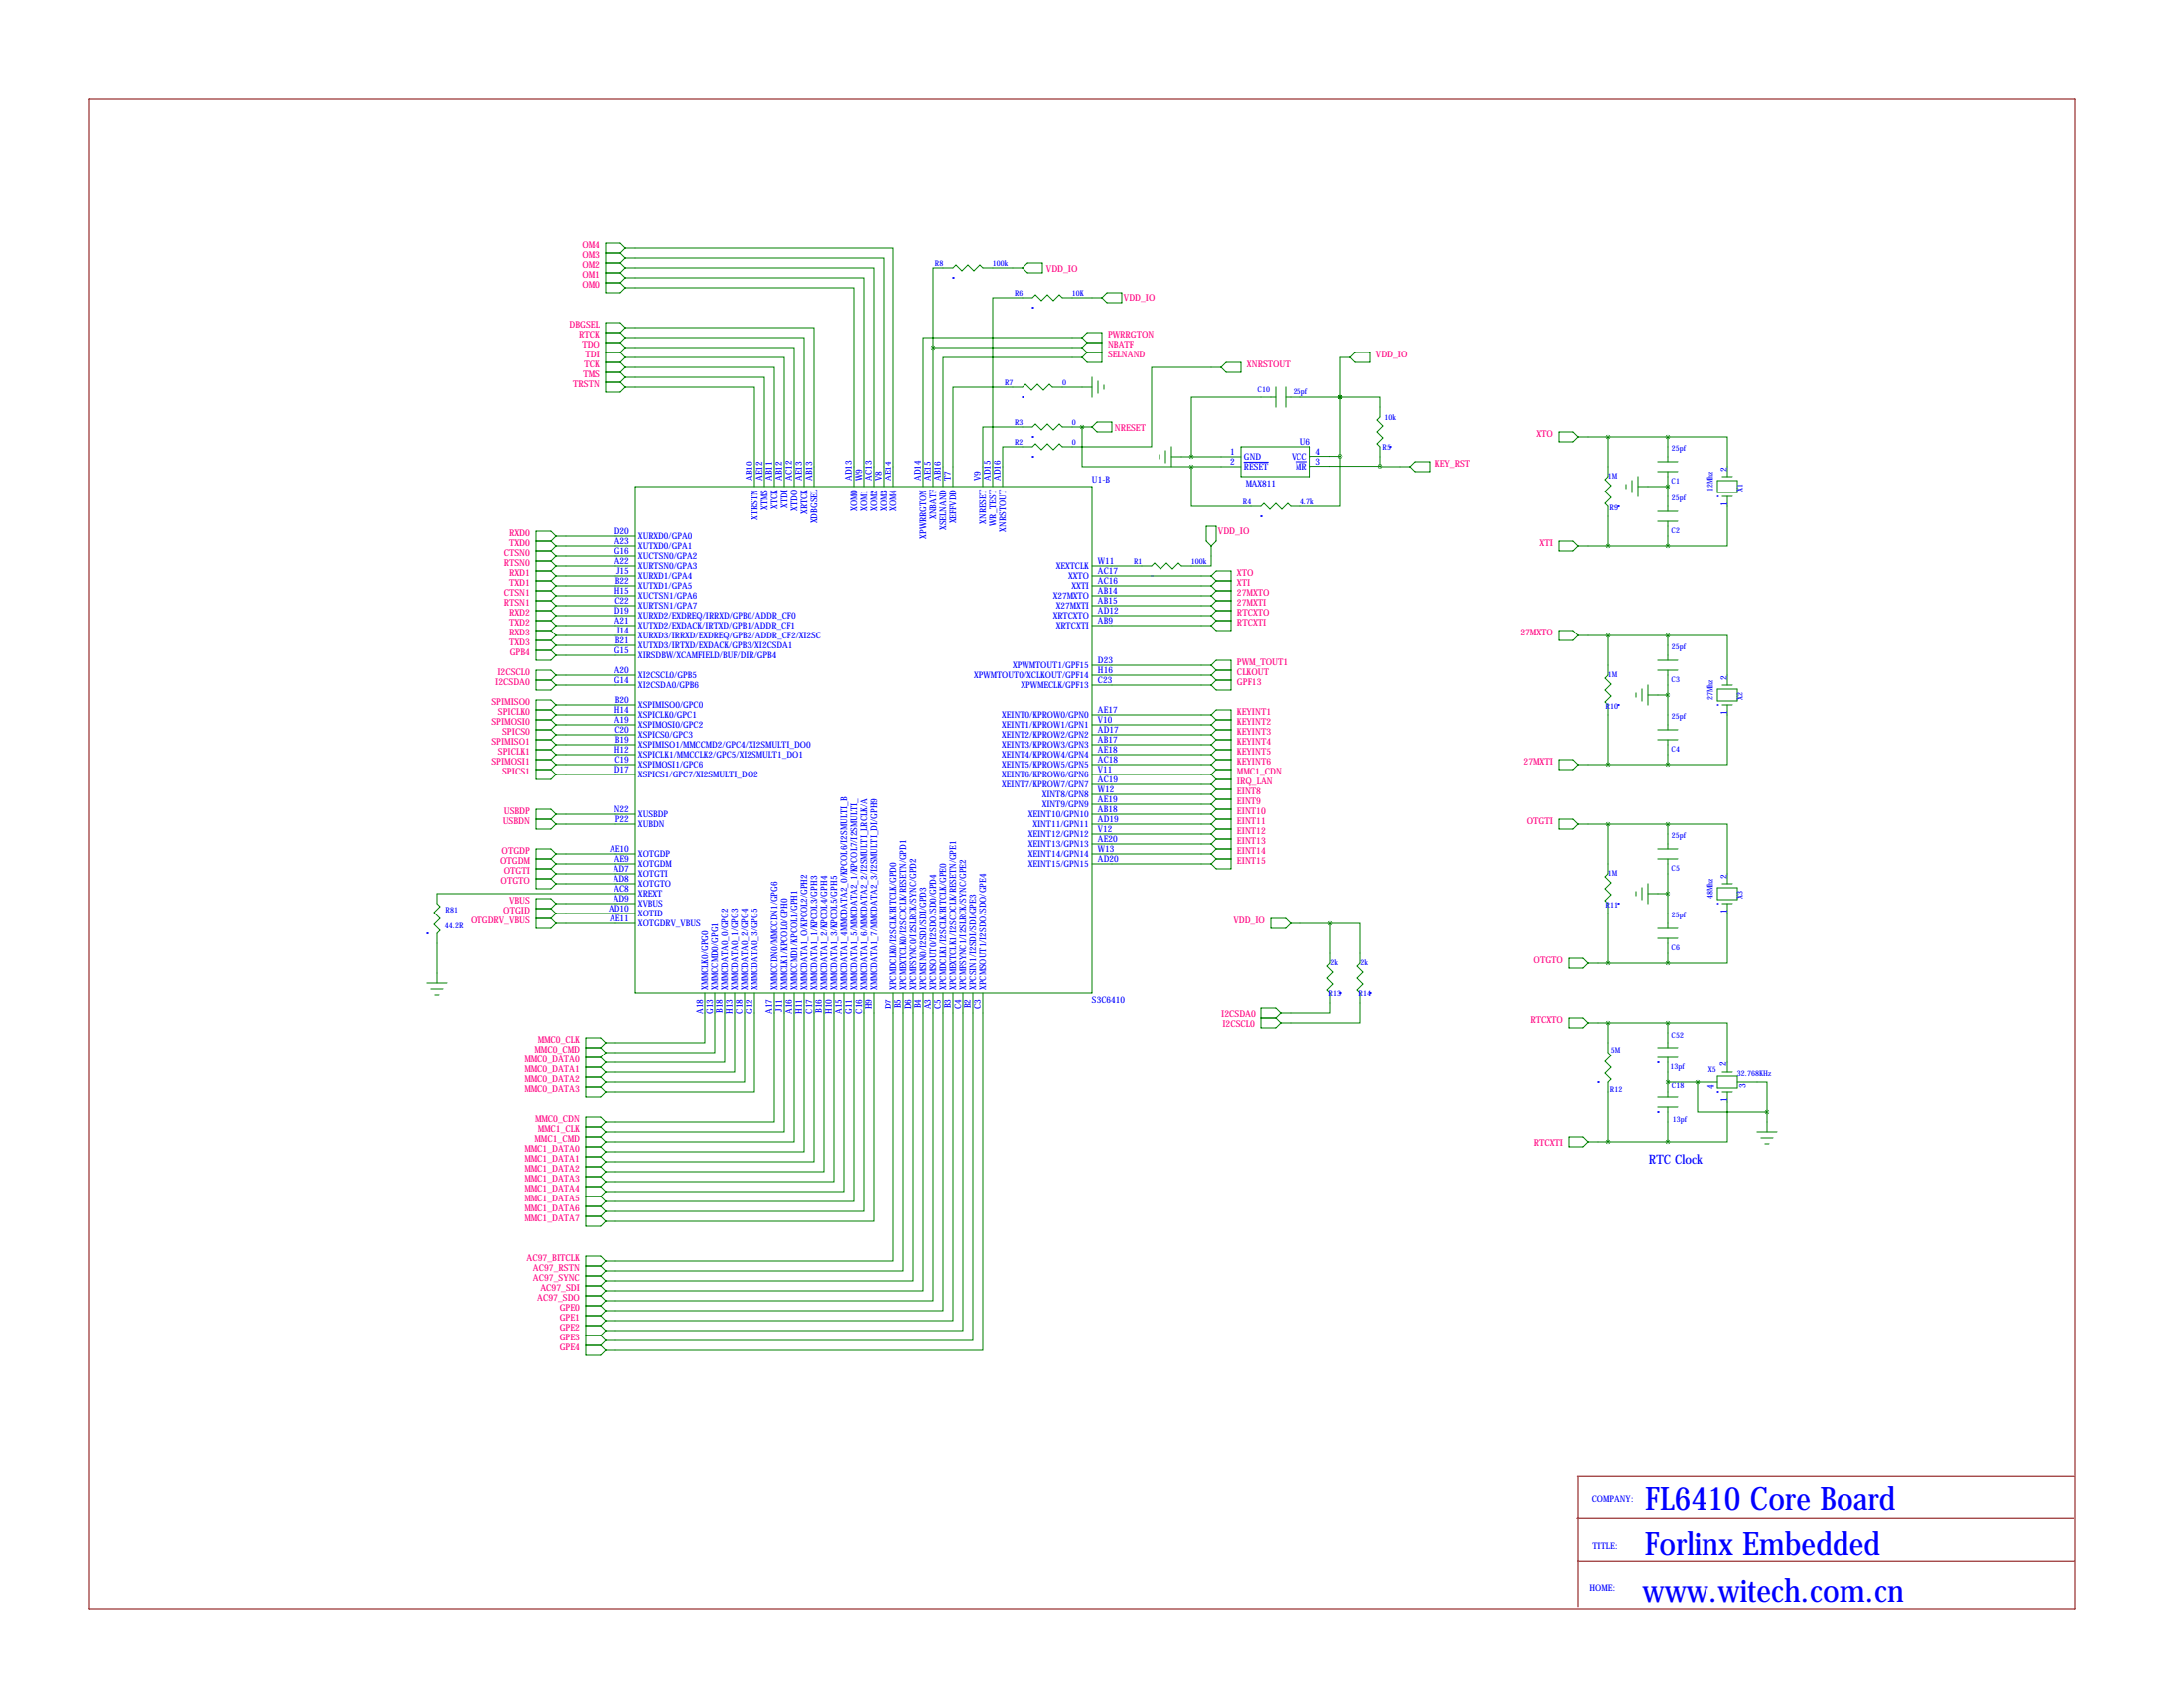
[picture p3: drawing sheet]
<svg xmlns="http://www.w3.org/2000/svg" width="559mm" height="432mm" viewBox="0 0 559 432" stroke-linecap="round" stroke-linejoin="round" font-family="sans-serif">
<path d="M22.9 25.4h508v386.1h-508zM403.7 377.5h127M403.9 377.7v33.3M403.6 388.4h127M403.7 399.3h127" fill="none" stroke="#800000" stroke-width=".25"/>
<g fill="none" stroke="#008000" stroke-width=".25">
<path d="M154.9 72.4h3.8M154.9 69.8h3.8M154.9 67.3h3.8M154.9 64.8h3.8M158.7 69.8l1.3 1.3M158.7 72.4l1.3 1.3M158.7 67.3l1.3 1.3M158.7 64.8l1.3 1.2M160 73.7h58.4v50.8M160 71.1h61v53.4M160 68.6h63.5v55.9M160 66h66.1v58.5"/>
<path d="M160 63.5h68.6v61M160 63.5l-1.3-1.3h-3.8v12.7h3.8l1.3-1.2M160 71.1l-1.3 1.3M160 68.6l-1.3 1.2M160 66l-1.3 1.3M160 63.5l-1.3 1.3M261.6 68.6h-10.1l-.8-.8-1.5 1.5-1.6-1.5-1.5 1.5-1.5-1.5-.8 .8h-5v20.3M261.6 68.6l1.3-1.3h3.8v2.5h-3.8zM281.9 76.2h-10.1l-.8-.8-1.5 1.6-1.5-1.6-1.6 1.6-1.5-1.6-.7 .8h-10.2v48.3M283.2 74.9h3.8v2.6h-3.8l-1.3-1.3zM154.9 97.8h3.8M154.9 95.2h3.8"/>
<path d="M154.9 92.7h3.8M154.9 90.2h3.8M154.9 87.6h3.8M154.9 85.1h3.8M158.7 97.8l1.3 1.3M158.7 95.2l1.3 1.3M158.7 92.7l1.3 1.3M158.7 90.2l1.3 1.2M158.7 87.6l1.3 1.3M158.7 85.1l1.3 1.3M160 99.1h33v25.4M160 96.5h35.6v28"/>
<path d="M160 94h38.1v30.5M160 91.4h40.7v33.1M160 88.9h43.2v35.6M160 86.4h45.7v38.1M160 83.8h48.3v40.7M160 83.8l-1.3-1.2h-3.8v17.7h3.8l1.3-1.2M160 96.5l-1.3 1.3M160 94l-1.3 1.2M160 91.4l-1.3 1.3M160 88.9l-1.3 1.3M160 86.4l-1.3 1.2M160 83.8l-1.3 1.3"/>
<path d="M238.8 88.9v35.6M238.8 88.9h38.1M276.9 91.4h-35.6v33.1M276.9 86.4h-40.7v38.1M276.9 86.4l1.2-1.3h3.8v7.6h-3.8l-1.2-1.3M276.9 88.9l1.2 1.3M276.9 86.4l1.2 1.2M278.1 87.6l-1.2 1.3M278.1 90.2h3.8M278.1 87.6h3.8M278.1 90.2l-1.2 1.2M279.4 99.1h-10.2l-.7-.8-1.5 1.5-1.6-1.5-1.5 1.5-1.5-1.5-.8 .8h-17.8v25.4"/>
<path d="M279.4 96.5v5.1M280.9 97.5v3.1M282.4 98.6v1M312.4 94h-17.8v20.3h-22.8l-.8-.8-1.5 1.6-1.5-1.6-1.6 1.6-1.5-1.6-.7 .8h-7.7v10.2M312.4 94l1.3-1.3h3.8v2.5h-3.8zM326.4 99.1v5M328.9 99.1v5M345.4 91.4h-2.5v25.3M346.7 90.2h3.8v2.5h-3.8l-1.3-1.3zM276.9 109.2h.1M276.9 109.2v10.2h27.9M279.4 109.2h-7.6l-.8-.7-1.5 1.5-1.5-1.5-1.6 1.5-1.5-1.5-.7 .7h-12.7v15.3"/>
<path d="M280.7 107.9h3.8v2.6h-3.8l-1.3-1.3zM296.7 116.3v1M298.2 115.3v3.1M299.7 116.8h17.8M299.7 114.3v5.1M304.8 119.4h12.7M317.5 114.3h17.7v7.6h-17.7zM326.4 101.6h-21.6v15.2M328.9 101.6h14M335.2 116.7h7.7M335.2 119.3h17.9M342.9 116.7v12.8h-12.7l-.8-.7-1.5 1.5-1.5-1.5-1.5 1.5-1.6-1.5-.7 .7h-17.8v-10.1"/>
<path d="M342.9 101.6h10.2v5.1l-.8 .7 1.5 1.6-1.5 1.5 1.5 1.5-1.5 1.5 .8 .8v5M342.9 101.6h.1M353.1 119.3l7.6 .1M361.9 118.1h3.9v2.5h-3.9l-1.2-1.2zM398.8 110.5h3.8l1.3 1.3-1.3 1.2h-3.8zM403.9 111.8h22.8M411.5 111.8v10.1l-.8 .8 1.5 1.5-1.5 1.5 1.5 1.6-1.5 1.5 .8 .7v10.2M424.2 118.1h5.1M426.7 111.8h15.3v10.1M426.7 111.8v6.3M137.2 138.4h3.8M141 138.4l1.2 1.3"/>
<path d="M142.2 137.2h20.4M142.2 139.7h20.4M142.2 137.2l-1.2-1.3h-3.8v33h3.8l1.2-1.3M142.2 137.2l-1.2 1.2M142.2 139.7l-1.2 1.3M162.6 124.5h116.8v129.5h-116.8zM308.6 134.6h2.5v3.8l-1.2 1.3-1.3-1.3zM309.9 139.7v5.1h-7.6l-.8-.8-1.5 1.5-1.6-1.5-1.5 1.5-1.5-1.5-.8 .8h-15.2M398.8 138.4h3.8l1.3 1.3-1.3 1.3h-3.8zM403.9 139.7h22.8M416.1 124v1M417.6 122.9v3.1"/>
<path d="M419.1 124.5h7.6M419.1 121.9v5.1M424.2 130.8h5.1M424.2 133.3h5.1M424.2 120.6h5.1M426.7 124.5h.1M426.7 120.6v10.2M426.7 133.3v6.4M439.4 122.9h5.1v3.1h-5.1zM440.7 121.9h2.5M440.7 127h2.5M442 127v12.7h-15.3"/>
<path d="M137.2 141h3.8M137.2 143.5h3.8M137.2 146h3.8M137.2 148.6h3.8M137.2 151.1h3.8M137.2 153.7h3.8M137.2 156.2h3.8M137.2 158.8h3.8M141 141l1.2 1.2M141 143.5l1.2 1.3M141 146l1.2 1.3M141 148.6l1.2 1.3"/>
<path d="M141 151.1l1.2 1.3M141 153.7l1.2 1.2M141 156.2l1.2 1.3M141 158.8l1.2 1.2M142.2 142.2h20.4M142.2 144.8h20.4M142.2 147.3h20.4M142.2 149.9h20.4M142.2 152.4h20.4M142.2 154.9h20.4M142.2 157.5h20.4M142.2 142.2l-1.2 1.3"/>
<path d="M142.2 144.8l-1.2 1.2M142.2 147.3l-1.2 1.3M142.2 149.9l-1.2 1.2M142.2 152.4l-1.2 1.3M142.2 154.9l-1.2 1.3M142.2 157.5l-1.2 1.3M279.4 147.3h30.5M279.4 149.9h30.5M279.4 152.4h30.5M279.4 154.9h30.5M279.4 157.5h30.5M309.9 147.3l1.2-1.3h3.9v15.3h-3.9l-1.2-1.3"/>
<path d="M309.9 157.5l1.2 1.3M309.9 154.9l1.2 1.3M309.9 152.4l1.2 1.3M309.9 149.9l1.2 1.2M309.9 147.3l1.2 1.3M311.1 148.6l-1.2 1.3M311.1 148.6h3.9M311.1 151.1h3.9M311.1 153.7h3.9M311.1 156.2h3.9M311.1 158.8h3.9M311.1 153.7l-1.2 1.2"/>
<path d="M311.1 158.8l-1.2 1.2M311.1 156.2l-1.2 1.3M311.1 151.1l-1.2 1.3M137.2 161.3h3.8M137.2 163.8h3.8M137.2 166.4h3.8M137.2 174h3.8M141 161.3l1.2 1.3M141 163.8l1.2 1.3M141 166.4l1.2 1.2M141 174l1.2 1.3M142.2 160h20.4"/>
<path d="M142.2 162.6h20.4M142.2 165.1h20.4M142.2 167.6h20.4M142.2 172.7h20.4M142.2 175.3h20.4M142.2 172.7l-1.2-1.3h-3.8v5.1h3.8l1.2-1.2M142.2 160l-1.2 1.3M142.2 162.6l-1.2 1.2M142.2 165.1l-1.2 1.3M142.2 172.7l-1.2 1.3M279.4 160h30.5M279.4 172.7h30.5"/>
<path d="M279.4 175.3h30.5M279.4 170.2h30.5M309.9 170.2l1.2-1.3h3.9v7.6h-3.9l-1.2-1.2M309.9 172.7l1.2 1.3M309.9 170.2l1.2 1.2M311.1 171.4h3.9M311.1 174h3.9M311.1 171.4l-1.2 1.3M311.1 174l-1.2 1.3M398.8 161.3h3.8l1.3 1.3-1.3 1.2h-3.8zM403.9 162.6h22.8M411.5 162.6v10.1l-.8 .8 1.5 1.5-1.5 1.5 1.5 1.6-1.5 1.5 .8 .7v15.3"/>
<path d="M418.6 177.3v1M420.1 176.3v3M421.6 177.8h5.1M421.6 175.3v5M424.2 168.9h5.1M424.2 171.4h5.1M426.7 162.6h15.3v12.7M426.7 162.6v6.3M426.7 171.4v15.3M439.4 176.3h5.1v3h-5.1zM440.7 175.3h2.5M137.2 186.7h3.8"/>
<path d="M137.2 189.2h3.8M137.2 181.6h3.8M137.2 184.1h3.8M137.2 191.8h3.8M137.2 194.3h3.8M137.2 196.8h3.8M141 181.6l1.2 1.3M141 184.1l1.2 1.3M141 186.7l1.2 1.3M141 189.2l1.2 1.3M141 191.8l1.2 1.2M141 194.3l1.2 1.3"/>
<path d="M141 196.8l1.2 1.3M142.2 180.3h20.4M142.2 182.9h20.4M142.2 185.4h20.4M142.2 188h20.4M142.2 190.5h20.4M142.2 193h20.4M142.2 195.6h20.4M142.2 198.1h20.4M142.2 180.3l-1.2-1.2h-3.8v20.3h3.8l1.2-1.3M142.2 180.3l-1.2 1.3M142.2 182.9l-1.2 1.2"/>
<path d="M142.2 185.4l-1.2 1.3M142.2 188l-1.2 1.2M142.2 190.5l-1.2 1.3M142.2 193l-1.2 1.3M142.2 195.6l-1.2 1.2M279.4 182.9h30.5M279.4 185.4h30.5M279.4 188h30.5M279.4 190.5h30.5M279.4 193h30.5M279.4 195.6h30.5M279.4 198.1h30.5"/>
<path d="M309.9 182.9l1.2-1.3h3.9v40.6h-3.9l-1.2-1.2M309.9 198.1l1.2 1.3M309.9 195.6l1.2 1.2M309.9 193l1.2 1.3M309.9 190.5l1.2 1.3M309.9 188l1.2 1.2M309.9 185.4l1.2 1.3M309.9 182.9l1.2 1.2M311.1 186.7h3.9M311.1 189.2h3.9M311.1 184.1h3.9M311.1 191.8h3.9"/>
<path d="M311.1 194.3h3.9M311.1 196.8h3.9M311.1 199.4h3.9M311.1 189.2l-1.2 1.3M311.1 199.4l-1.2 1.3M311.1 196.8l-1.2 1.3M311.1 194.3l-1.2 1.3M311.1 191.8l-1.2 1.2M311.1 186.7l-1.2 1.3M311.1 184.1l-1.2 1.3M398.8 194.3h3.8l1.3 1.3-1.3 1.2h-3.8zM403.9 195.6h22.8"/>
<path d="M424.2 186.7h5.1M424.2 189.2h5.1M426.7 189.2v6.4M440.7 180.3h2.5M442 180.3v15.3h-15.3M137.2 219.7h3.8M137.2 209.5h3.8M141 209.5l1.2 1.3M141 219.7l1.2 1.3M142.2 208.3l-1.2 1.2M142.2 208.3h20.4M142.2 210.8h20.4"/>
<path d="M142.2 218.4h20.4M142.2 218.4l-1.2-1.2h-3.8v10.1h3.8l1.2-1.2M142.2 208.3l-1.2-1.3h-3.8v5.1h3.8l1.2-1.3M142.2 218.4l-1.2 1.3M279.4 208.3h30.5M279.4 210.8h30.5M279.4 218.4h30.5M279.4 200.7h30.5M279.4 203.2h30.5M279.4 205.7h30.5M279.4 213.4h30.5M279.4 215.9h30.5"/>
<path d="M309.9 218.4l1.2 1.3M309.9 215.9l1.2 1.3M309.9 213.4l1.2 1.2M309.9 210.8l1.2 1.3M309.9 208.3l1.2 1.2M309.9 205.7l1.2 1.3M309.9 203.2l1.2 1.3M309.9 200.7l1.2 1.2M311.1 217.2h3.9M311.1 219.7h3.9M311.1 209.5h3.9M311.1 207h3.9"/>
<path d="M311.1 212.1h3.9M311.1 219.7l-1.2 1.3M311.1 217.2l-1.2 1.2M311.1 214.6h3.9M311.1 214.6l-1.2 1.3M311.1 212.1l-1.2 1.3M311.1 209.5l-1.2 1.3M311.1 207l-1.2 1.3M311.1 204.5h3.9M311.1 204.5l-1.2 1.2M311.1 201.9h3.9M311.1 201.9l-1.2 1.3"/>
<path d="M398.8 209.5h3.8l1.3 1.3-1.3 1.3h-3.8zM403.9 210.8h22.8M411.5 210.8v12.7l-.8 .8 1.5 1.5-1.5 1.5 1.5 1.6-1.5 1.5 .8 .7v15.3M424.2 217.2h5.1M424.2 219.7h5.1M426.7 210.8h15.3v15.3M426.7 210.8v6.4M426.7 219.7v17.8M137.2 222.2h3.8M137.2 224.8h3.8M137.2 232.4h3.8M137.2 234.9h3.8"/>
<path d="M141 222.2l1.2 1.3M141 224.8l1.2 1.3M141 232.4l1.2 1.3M141 234.9l1.2 1.3M142.2 221h20.4M142.2 223.5h20.4M142.2 226.1h20.4M142.2 231.1h20.4M142.2 233.7h20.4M142.2 236.2h20.4M142.2 231.1l-1.2 1.3M142.2 231.1l-1.2-1.2h-3.8v7.6h3.8l1.2-1.3"/>
<path d="M142.2 221l-1.2 1.2M142.2 223.5l-1.2 1.3M142.2 233.7l-1.2 1.2M162.6 228.6h-50.8v2.5l.7 .8-1.5 1.5 1.5 1.5-1.5 1.6 1.5 1.5-.7 .8v12.7M279.4 221h30.5M325.1 234.9h3.8l1.3 1.3-1.3 1.3h-3.8zM330.2 236.2h10.2M340.4 236.2h7.6v10.2l-.8 .7 1.5 1.6-1.5 1.5 1.5 1.5-1.5 1.5 .8 .8v7.6h-20.3M340.4 236.2v10.2l-.8 .7 1.5 1.6-1.5 1.5 1.5 1.5-1.5 1.5 .8 .8v5.1h-12.7M418.6 228.1v1M420.1 227.1v3M421.6 228.6h5.1"/>
<path d="M421.6 226.1v5M424.2 237.5h5.1M439.4 227.1h5.1v3h-5.1zM440.7 226.1h2.5M440.7 231.1h2.5M442 231.1v15.3h-15.3M109.2 251.5h5.1M110.2 253h3.1M111.3 254.5h1M180.3 254v12.7h-25.4M182.9 254v15.2h-28M185.4 254v17.8h-30.5"/>
<path d="M188 254v20.3h-33.1M190.5 254v22.9h-35.6M193 254v25.4h-38.1M198.1 254v33h-43.2M200.7 254v35.6h-45.8M203.2 254v38.1h-48.3M205.7 254v40.6h-50.8M208.3 254v43.2h-53.4M210.8 254v45.7h-55.9M213.4 254v48.3h-58.5M215.9 254v50.8h-61M218.4 254v53.3h-63.5"/>
<path d="M221 254v55.9h-66.1M223.5 254v58.4h-68.6M228.6 254v68.6h-73.7M231.1 254v71.1h-76.2M233.7 254v73.7h-78.8M236.2 254v76.2h-81.3M238.8 254v78.7h-83.9M241.3 254v81.3h-86.4M243.8 254v83.8h-88.9M246.4 254v86.4h-91.5M248.9 254v88.9h-94M251.5 254v91.4h-96.6"/>
<path d="M327.7 259.1l-1.3 1.2M327.7 259.1l-1.3-1.3h-3.8v5.1h3.8l1.3-1.3M401.3 245.1h3.8l1.3 1.3-1.3 1.2h-3.8zM406.4 246.4h20.3M424.2 240h5.1M426.7 240v6.4M149.9 270.5h3.8M149.9 268h3.8M149.9 273h3.8M149.9 275.6h3.8M149.9 278.1h3.8M153.7 268l1.2 1.2"/>
<path d="M153.7 270.5l1.2 1.3M153.7 273l1.2 1.3M153.7 275.6l1.2 1.3M153.7 278.1l1.2 1.3M154.9 266.7l-1.2-1.3h-3.8v15.3h3.8l1.2-1.3M154.9 266.7l-1.2 1.3M154.9 269.2l-1.2 1.3M154.9 271.8l-1.2 1.2M154.9 274.3l-1.2 1.3M154.9 276.9l-1.2 1.2M322.6 260.3h3.8M326.4 260.3l1.3 1.3"/>
<path d="M401.3 260.3h3.8l1.3 1.3-1.3 1.3h-3.8zM406.4 261.6h20.3M411.5 261.6v7.6l.7 .8-1.5 1.5 1.5 1.5-1.5 1.6 1.5 1.5-.7 .8v15.2M424.2 270.5h5.1M424.2 268h5.1M426.7 261.6h15.3v12.7M426.7 276.9h.1M426.7 261.6v6.4M426.7 270.5v10.2M426.7 276.9h12.7M434.3 276.9h.1M434.3 276.9v7.6h17.8"/>
<path d="M439.4 275.3h5.1v3.1h-5.1zM440.7 279.4h2.5M440.7 274.3h2.5M442 279.4v12.7h-15.3M444.5 276.9h7.6v7.6M149.9 288.3h3.8M149.9 290.8h3.8M149.9 293.4h3.8M149.9 295.9h3.8M149.9 298.4h3.8M153.7 288.3l1.2 1.3M153.7 290.8l1.2 1.3"/>
<path d="M153.7 293.4l1.2 1.2M153.7 295.9l1.2 1.3M153.7 298.4l1.2 1.3M154.9 287l-1.2-1.2h-3.8v27.9h3.8l1.2-1.3M154.9 287l-1.2 1.3M154.9 289.6l-1.2 1.2M154.9 292.1l-1.2 1.3M154.9 294.6l-1.2 1.3M154.9 297.2l-1.2 1.2M154.9 299.7l-1.2 1.3M401.3 290.8h3.8l1.3 1.3-1.3 1.3h-3.8zM406.4 292.1h20.3"/>
<path d="M424.2 283.2h5.1M424.2 280.7h5.1M426.7 283.2v8.9M449.6 289.6h5.1M450.6 291.1h3M451.6 292.6h1M452.1 284.5v5.1M149.9 301h3.8M149.9 303.5h3.8M149.9 306.1h3.8M149.9 308.6h3.8M149.9 311.1h3.8"/>
<path d="M153.7 301l1.2 1.3M153.7 303.5l1.2 1.3M153.7 306.1l1.2 1.2M153.7 308.6l1.2 1.3M153.7 311.1l1.2 1.3M154.9 302.3l-1.2 1.2M154.9 304.8l-1.2 1.3M154.9 307.3l-1.2 1.3M154.9 309.9l-1.2 1.2M149.9 323.8h3.8M149.9 326.4h3.8M149.9 328.9h3.8"/>
<path d="M149.9 331.5h3.8M149.9 334h3.8M149.9 336.5h3.8M149.9 339.1h3.8M153.7 323.8l1.2 1.3M153.7 326.4l1.2 1.3M153.7 328.9l1.2 1.3M153.7 331.5l1.2 1.2M153.7 334l1.2 1.3M153.7 336.5l1.2 1.3M153.7 339.1l1.2 1.3M154.9 322.6l-1.2-1.3h-3.8v25.4h3.8l1.2-1.3"/>
<path d="M154.9 322.6l-1.2 1.2M154.9 325.1l-1.2 1.3M154.9 327.7l-1.2 1.2M154.9 330.2l-1.2 1.3M154.9 332.7l-1.2 1.3M154.9 335.3l-1.2 1.2M154.9 337.8l-1.2 1.3M149.9 341.6h3.8M149.9 344.2h3.8M153.7 341.6l1.2 1.3M153.7 344.2l1.2 1.2M154.9 340.4l-1.2 1.2"/>
<path d="M154.9 342.9l-1.2 1.3"/>
</g>
<g fill="none" stroke="#00f" stroke-width=".25">
<path d="M243.8 71.1h.1M264.2 78.7h.1M261.6 101.6h.1M264.2 116.8h.1M264.2 111.8h.1M318.3 118.2h6.2M331.5 118.1h2.9M355.6 114.3h.1M322.6 132.1h.1M414 129.5h.1M439.4 127h.1M294.6 147.3h.1"/>
<path d="M414 180.3h.1M439.4 180.3h.1M109.2 238.8h.1M414 231.1h.1M439.4 231.1h.1M342.9 254h.1M350.5 254h.1M408.9 276.9h.1M424.2 271.8h.1M439.4 279.4h.1M424.2 284.5h.1"/>
</g>
<path d="M276.8 109.2a.05 .05 0 0 0 .1 0 .05 .05 0 0 0-.1 0zM353 119.3a.05 .05 0 0 0 .1 0 .05 .05 0 0 0-.1 0zM238.7 88.9a.05 .05 0 0 0 .1 0 .05 .05 0 0 0-.1 0zM426.7 124.5a.05 .05 0 0 0 .1 0 .05 .05 0 0 0-.1 0zM426.7 177.8a.05 .05 0 0 0 .1 0 .05 .05 0 0 0-.1 0zM426.7 228.6a.05 .05 0 0 0 .1 0 .05 .05 0 0 0-.1 0zM426.7 111.8a.05 .05 0 0 0 .1 0 .05 .05 0 0 0-.1 0zM426.7 139.7a.05 .05 0 0 0 .1 0 .05 .05 0 0 0-.1 0zM426.7 162.6a.05 .05 0 0 0 .1 0 .05 .05 0 0 0-.1 0zM426.7 195.6a.05 .05 0 0 0 .1 0 .05 .05 0 0 0-.1 0zM426.7 210.8a.05 .05 0 0 0 .1 0 .05 .05 0 0 0-.1 0zM426.7 246.4a.05 .05 0 0 0 .1 0 .05 .05 0 0 0-.1 0zM411.4 111.8a.05 .05 0 0 0 .1 0 .05 .05 0 0 0-.1 0zM411.4 139.7a.05 .05 0 0 0 .1 0 .05 .05 0 0 0-.1 0zM411.4 162.6a.05 .05 0 0 0 .1 0 .05 .05 0 0 0-.1 0zM411.4 195.6a.05 .05 0 0 0 .1 0 .05 .05 0 0 0-.1 0zM411.4 210.8a.05 .05 0 0 0 .1 0 .05 .05 0 0 0-.1 0zM411.4 246.4a.05 .05 0 0 0 .1 0 .05 .05 0 0 0-.1 0zM411.4 292.1a.05 .05 0 0 0 .1 0 .05 .05 0 0 0-.1 0zM340.3 236.2a.05 .05 0 0 0 .1 0 .05 .05 0 0 0-.1 0zM452.1 284.5a.05 .05 0 0 0 .1 0 .05 .05 0 0 0-.1 0zM426.7 261.6a.05 .05 0 0 0 .1 0 .05 .05 0 0 0-.1 0zM426.7 276.9a.05 .05 0 0 0 .1 0 .05 .05 0 0 0-.1 0zM411.4 261.6a.05 .05 0 0 0 .1 0 .05 .05 0 0 0-.1 0zM426.7 292.1a.05 .05 0 0 0 .1 0 .05 .05 0 0 0-.1 0zM434.3 276.9a.05 .05 0 0 0 .1 0 .05 .05 0 0 0-.1 0z" fill="#008000" stroke="#008000" stroke-width="1"/>
<g font-size="8.2" fill="#00f">
<text x="420.9" y="386.4">FL6410 Core Board</text>
<text x="420.8" y="397.8">Forlinx Embedded</text>
<text x="420.2" y="409.8">www.witech.com.cn</text>
</g>
<text font-size="3.3" fill="#00f" x="421.9" y="297.7">RTC Clock</text>
<g font-size="2.4" fill="#ff0080">
<text x="148.9" y="63.5">OM4</text>
<text x="148.9" y="71.1">OM1</text>
<text x="148.9" y="68.6">OM2</text>
<text x="148.9" y="66">OM3</text>
<text x="267.7" y="69.6">VDD_IO</text>
<text x="148.9" y="73.7">OM0</text>
<text x="287.5" y="77">VDD_IO</text>
<text x="145.7" y="83.8">DBGSEL</text>
<text x="148.1" y="86.4">RTCK</text>
<text x="148.9" y="88.9">TDO</text>
<text x="283.5" y="88.9">NBATF</text>
<text x="283.5" y="86.4">PWRRGTON</text>
<text x="149.5" y="94">TCK</text>
<text x="149.7" y="91.4">TDI</text>
<text x="283.5" y="91.4">SELNAND</text>
<text x="319" y="94">XNRSTOUT</text>
<text x="352" y="91.4">VDD_IO</text>
<text x="146.6" y="99.1">TRSTN</text>
<text x="149.2" y="96.5">TMS</text>
<text x="285.2" y="110.2">NRESET</text>
<text x="393" y="111.8">XTO</text>
<text x="367.3" y="119.4">KEY_RST</text>
<text x="130.3" y="137.2">RXD0</text>
<text x="311.7" y="136.7">VDD_IO</text>
<text x="129" y="142.2">CTSN0</text>
<text x="130.3" y="139.7">TXD0</text>
<text x="393.9" y="139.7">XTI</text>
<text x="129" y="144.8">RTSN0</text>
<text x="130.3" y="147.3">RXD1</text>
<text x="130.3" y="149.9">TXD1</text>
<text x="316.5" y="149.9">XTI</text>
<text x="316.5" y="147.3">XTO</text>
<text x="129" y="152.4">CTSN1</text>
<text x="129" y="154.9">RTSN1</text>
<text x="316.5" y="154.9">27MXTI</text>
<text x="316.5" y="152.4">27MXTO</text>
<text x="130.3" y="157.5">RXD2</text>
<text x="130.3" y="160">TXD2</text>
<text x="316.5" y="160">RTCXTI</text>
<text x="316.5" y="157.5">RTCXTO</text>
<text x="130.3" y="162.6">RXD3</text>
<text x="130.3" y="165.1">TXD3</text>
<text x="130.5" y="167.6">GPB4</text>
<text x="389" y="162.6">27MXTO</text>
<text x="127.3" y="172.7">I2CSCL0</text>
<text x="316.5" y="172.7">CLKOUT</text>
<text x="316.5" y="170.2">PWM_TOUT1</text>
<text x="126.8" y="175.3">I2CSDA0</text>
<text x="316.5" y="175.3">GPF13</text>
<text x="125.8" y="180.3">SPIMISO0</text>
<text x="125.8" y="185.4">SPIMOSI0</text>
<text x="127.5" y="182.9">SPICLK0</text>
<text x="316.5" y="185.4">KEYINT2</text>
<text x="316.5" y="182.9">KEYINT1</text>
<text x="125.8" y="190.5">SPIMISO1</text>
<text x="128.6" y="188">SPICS0</text>
<text x="316.5" y="190.5">KEYINT4</text>
<text x="316.5" y="188">KEYINT3</text>
<text x="125.8" y="195.6">SPIMOSI1</text>
<text x="127.5" y="193">SPICLK1</text>
<text x="316.5" y="195.6">KEYINT6</text>
<text x="316.5" y="193">KEYINT5</text>
<text x="389.8" y="195.6">27MXTI</text>
<text x="128.6" y="198.1">SPICS1</text>
<text x="316.5" y="203.2">EINT8</text>
<text x="316.5" y="200.7">IRQ_LAN</text>
<text x="316.5" y="198.1">MMC1_CDN</text>
<text x="129" y="208.3">USBDP</text>
<text x="316.5" y="208.3">EINT10</text>
<text x="316.5" y="205.7">EINT9</text>
<text x="128.7" y="210.8">USBDN</text>
<text x="316.5" y="215.9">EINT13</text>
<text x="316.5" y="213.4">EINT12</text>
<text x="316.5" y="210.8">EINT11</text>
<text x="390.6" y="210.8">OTGTI</text>
<text x="128" y="221">OTGDM</text>
<text x="128.4" y="218.4">OTGDP</text>
<text x="316.5" y="221">EINT15</text>
<text x="316.5" y="218.4">EINT14</text>
<text x="128.2" y="226.1">OTGTO</text>
<text x="129" y="223.5">OTGTI</text>
<text x="128.8" y="233.7">OTGID</text>
<text x="130.3" y="231.1">VBUS</text>
<text x="120.4" y="236.2">OTGDRV_VBUS</text>
<text x="315.6" y="236.2">VDD_IO</text>
<text x="392.3" y="246.4">OTGTO</text>
<text x="312.5" y="260.1">I2CSDA0</text>
<text x="312.8" y="262.6">I2CSCL0</text>
<text x="391.5" y="261.6">RTCXTO</text>
<text x="136.8" y="269.2">MMC0_CMD</text>
<text x="137.6" y="266.7">MMC0_CLK</text>
<text x="134.2" y="271.8">MMC0_DATA0</text>
<text x="134.2" y="274.3">MMC0_DATA1</text>
<text x="134.2" y="276.9">MMC0_DATA2</text>
<text x="134.2" y="279.4">MMC0_DATA3</text>
<text x="136.9" y="287">MMC0_CDN</text>
<text x="136.8" y="292.1">MMC1_CMD</text>
<text x="137.6" y="289.6">MMC1_CLK</text>
<text x="392.4" y="293">RTCXTI</text>
<text x="134.2" y="294.6">MMC1_DATA0</text>
<text x="134.2" y="297.2">MMC1_DATA1</text>
<text x="134.2" y="299.7">MMC1_DATA2</text>
<text x="134.2" y="302.3">MMC1_DATA3</text>
<text x="134.2" y="304.8">MMC1_DATA4</text>
<text x="134.2" y="307.3">MMC1_DATA5</text>
<text x="134.2" y="309.9">MMC1_DATA6</text>
<text x="134.2" y="312.4">MMC1_DATA7</text>
<text x="134.7" y="322.6">AC97_BITCLK</text>
<text x="136.4" y="325.1">AC97_RSTN</text>
<text x="136.4" y="327.7">AC97_SYNC</text>
<text x="137.5" y="332.7">AC97_SDO</text>
<text x="138.3" y="330.2">AC97_SDI</text>
<text x="143.2" y="335.3">GPE0</text>
<text x="143.2" y="337.8">GPE1</text>
<text x="143.2" y="340.4">GPE2</text>
<text x="143.2" y="342.9">GPE3</text>
<text x="143.2" y="345.4">GPE4</text>
</g>
<g font-size="2.3" fill="#00f">
<text x="332.7" y="113.8">U6</text>
<text x="314.8" y="116.3">1</text>
<text x="314.8" y="118.9">2</text>
<text x="318.3" y="117.6">GND</text>
<text x="330.5" y="117.5">VCC</text>
<text x="336.7" y="116.2">4</text>
<text x="336.7" y="118.8">3</text>
<text x="192.5" y="122.9" transform="rotate(-90 192.5 122.9)">AB10</text>
<text x="195.1" y="122.9" transform="rotate(-90 195.1 122.9)">AE12</text>
<text x="197.6" y="122.9" transform="rotate(-90 197.6 122.9)">AB11</text>
<text x="200.2" y="122.9" transform="rotate(-90 200.2 122.9)">AB12</text>
<text x="202.7" y="122.9" transform="rotate(-90 202.7 122.9)">AC12</text>
<text x="205.2" y="122.9" transform="rotate(-90 205.2 122.9)">AE13</text>
<text x="207.8" y="122.9" transform="rotate(-90 207.8 122.9)">AB13</text>
<text x="217.9" y="122.9" transform="rotate(-90 217.9 122.9)">AD13</text>
<text x="220.5" y="122.9" transform="rotate(-90 220.5 122.9)">W9</text>
<text x="223" y="122.9" transform="rotate(-90 223 122.9)">AC13</text>
<text x="225.6" y="122.9" transform="rotate(-90 225.6 122.9)">V8</text>
<text x="228.1" y="122.9" transform="rotate(-90 228.1 122.9)">AE14</text>
<text x="235.7" y="122.9" transform="rotate(-90 235.7 122.9)">AD14</text>
<text x="238.3" y="122.9" transform="rotate(-90 238.3 122.9)">AE15</text>
<text x="240.8" y="122.9" transform="rotate(-90 240.8 122.9)">AB16</text>
<text x="243.3" y="122.9" transform="rotate(-90 243.3 122.9)">T7</text>
<text x="251" y="122.9" transform="rotate(-90 251 122.9)">V9</text>
<text x="253.5" y="122.9" transform="rotate(-90 253.5 122.9)">AD15</text>
<text x="256" y="122.9" transform="rotate(-90 256 122.9)">AD16</text>
<text x="279.4" y="123.4">U1-B</text>
<text x="318.3" y="120.2">RESET</text>
<text x="318.7" y="124.5">MAX811</text>
<text x="331.5" y="120.1">MR</text>
<text x="442" y="120.7" transform="rotate(-90 442 120.7)">2</text>
<text x="196.4" y="130.5" transform="rotate(-90 196.4 130.5)">XTMS</text>
<text x="198.9" y="130.2" transform="rotate(-90 198.9 130.2)">XTCK</text>
<text x="201.5" y="130" transform="rotate(-90 201.5 130)">XTDI</text>
<text x="204" y="130.8" transform="rotate(-90 204 130.8)">XTDO</text>
<text x="206.5" y="131.5" transform="rotate(-90 206.5 131.5)">XRTCK</text>
<text x="219.2" y="130.8" transform="rotate(-90 219.2 130.8)">XOM0</text>
<text x="221.8" y="130.8" transform="rotate(-90 221.8 130.8)">XOM1</text>
<text x="224.3" y="130.8" transform="rotate(-90 224.3 130.8)">XOM2</text>
<text x="226.9" y="130.8" transform="rotate(-90 226.9 130.8)">XOM3</text>
<text x="229.4" y="130.8" transform="rotate(-90 229.4 130.8)">XOM4</text>
<text x="442" y="129.5" transform="rotate(-90 442 129.5)">1</text>
<text x="157.2" y="136.7">D20</text>
<text x="163.3" y="138">XURXD0/GPA0</text>
<text x="193.8" y="133" transform="rotate(-90 193.8 133)">XTRSTN</text>
<text x="209.1" y="133.9" transform="rotate(-90 209.1 133.9)">XDBGSEL</text>
<text x="237" y="137.9" transform="rotate(-90 237 137.9)">XPWRRGTON</text>
<text x="239.6" y="132.9" transform="rotate(-90 239.6 132.9)">XNBATF</text>
<text x="242.1" y="135.6" transform="rotate(-90 242.1 135.6)">XSELNAND</text>
<text x="244.6" y="133.9" transform="rotate(-90 244.6 133.9)">XEFFVDD</text>
<text x="252.3" y="134.1" transform="rotate(-90 252.3 134.1)">XNRESET</text>
<text x="254.8" y="134.6" transform="rotate(-90 254.8 134.6)">WR_TEST</text>
<text x="257.3" y="136" transform="rotate(-90 257.3 136)">XNRSTOUT</text>
<text x="157.2" y="139.2">A23</text>
<text x="157.2" y="141.7">G16</text>
<text x="163.3" y="140.5">XUTXD0/GPA1</text>
<text x="163.3" y="143">XUCTSN0/GPA2</text>
<text x="157.2" y="144.3">A22</text>
<text x="157.5" y="149.4">B22</text>
<text x="157.7" y="146.8">J15</text>
<text x="163.3" y="145.6">XURTSN0/GPA3</text>
<text x="163.3" y="148.1">XURXD1/GPA4</text>
<text x="270.2" y="145.6">XEXTCLK</text>
<text x="273.4" y="148.1">XXTO</text>
<text x="280.9" y="144.3">W11</text>
<text x="280.9" y="146.8">AC17</text>
<text x="280.9" y="149.4">AC16</text>
<text x="157.2" y="151.9">H15</text>
<text x="157.3" y="154.4">C22</text>
<text x="163.3" y="150.7">XUTXD1/GPA5</text>
<text x="163.3" y="153.2">XUCTSN1/GPA6</text>
<text x="163.3" y="155.7">XURTSN1/GPA7</text>
<text x="269.4" y="153.2">X27MXTO</text>
<text x="270.2" y="155.7">X27MXTI</text>
<text x="274.2" y="150.7">XXTI</text>
<text x="280.9" y="151.9">AB14</text>
<text x="280.9" y="154.4">AB15</text>
<text x="157.2" y="157">D19</text>
<text x="157.2" y="159.5">A21</text>
<text x="163.3" y="158.3">XURXD2/EXDREQ/IRRXD/GPB0/ADDR_CF0</text>
<text x="163.3" y="160.8">XUTXD2/EXDACK/IRTXD/GPB1/ADDR_CF1</text>
<text x="269.4" y="158.3">XRTCXTO</text>
<text x="270.2" y="160.8">XRTCXTI</text>
<text x="280.9" y="157">AD12</text>
<text x="280.9" y="159.5">AB9</text>
<text x="157.2" y="167.1">G15</text>
<text x="157.5" y="164.6">B21</text>
<text x="157.7" y="162.1">J14</text>
<text x="163.3" y="163.4">XURXD3/IRRXD/EXDREQ/GPB2/ADDR_CF2/XI2SC</text>
<text x="163.3" y="165.9">XUTXD3/IRTXD/EXDACK/GPB3/XI2CSDA1</text>
<text x="157.2" y="172.2">A20</text>
<text x="163.3" y="168.4">XIRSDBW/XCAMFIELD/BUF/DIR/GPB4</text>
<text x="163.3" y="173.5">XI2CSCL0/GPB5</text>
<text x="249.2" y="173.5">XPWMTOUT0/XCLKOUT/GPF14</text>
<text x="259.1" y="171">XPWMTOUT1/GPF15</text>
<text x="280.9" y="169.7">D23</text>
<text x="280.9" y="172.2">H16</text>
<text x="442" y="174" transform="rotate(-90 442 174)">2</text>
<text x="157.2" y="174.8">G14</text>
<text x="157.5" y="179.8">B20</text>
<text x="163.3" y="176.1">XI2CSDA0/GPB6</text>
<text x="261.2" y="176.1">XPWMECLK/GPF13</text>
<text x="280.9" y="174.8">C23</text>
<text x="157.2" y="182.4">H14</text>
<text x="157.2" y="184.9">A19</text>
<text x="163.3" y="181.1">XSPIMISO0/GPC0</text>
<text x="163.3" y="183.7">XSPICLK0/GPC1</text>
<text x="256.4" y="183.7">XEINT0/KPROW0/GPN0</text>
<text x="280.9" y="182.4">AE17</text>
<text x="280.9" y="184.9">V10</text>
<text x="442" y="182.8" transform="rotate(-90 442 182.8)">1</text>
<text x="157.3" y="187.5">C20</text>
<text x="157.5" y="190">B19</text>
<text x="163.3" y="186.2">XSPIMOSI0/GPC2</text>
<text x="163.3" y="188.8">XSPICS0/GPC3</text>
<text x="163.3" y="191.3">XSPIMISO1/MMCCMD2/GPC4/XI2SMULTI_DO0</text>
<text x="256.4" y="186.2">XEINT1/KPROW1/GPN1</text>
<text x="256.4" y="188.8">XEINT2/KPROW2/GPN2</text>
<text x="256.4" y="191.3">XEINT3/KPROW3/GPN3</text>
<text x="280.9" y="187.5">AD17</text>
<text x="280.9" y="190">AB17</text>
<text x="157.2" y="192.5">H12</text>
<text x="157.2" y="197.6">D17</text>
<text x="157.3" y="195.1">C19</text>
<text x="163.3" y="193.8">XSPICLK1/MMCCLK2/GPC5/XI2SMULT1_DO1</text>
<text x="163.3" y="196.4">XSPIMOSI1/GPC6</text>
<text x="256.4" y="193.8">XEINT4/KPROW4/GPN4</text>
<text x="256.4" y="196.4">XEINT5/KPROW5/GPN5</text>
<text x="280.9" y="192.5">AE18</text>
<text x="280.9" y="195.1">AC18</text>
<text x="280.9" y="197.6">V11</text>
<text x="163.3" y="198.9">XSPICS1/GPC7/XI2SMULTI_DO2</text>
<text x="256.4" y="198.9">XEINT6/KPROW6/GPN6</text>
<text x="256.4" y="201.5">XEINT7/KPROW7/GPN7</text>
<text x="280.9" y="200.2">AC19</text>
<text x="280.9" y="202.7">W12</text>
<text x="157.2" y="207.8">N22</text>
<text x="163.3" y="209.1">XUSBDP</text>
<text x="263.1" y="209.1">XEINT10/GPN10</text>
<text x="266.6" y="204">XINT8/GPN8</text>
<text x="266.6" y="206.5">XINT9/GPN9</text>
<text x="280.9" y="205.2">AE19</text>
<text x="280.9" y="207.8">AB18</text>
<text x="157.5" y="210.3">P22</text>
<text x="163.3" y="211.6">XUBDN</text>
<text x="263.1" y="214.2">XEINT12/GPN12</text>
<text x="264.3" y="211.6">XINT11/GPN11</text>
<text x="280.9" y="210.3">AD19</text>
<text x="280.9" y="212.9">V12</text>
<text x="280.9" y="215.4">AE20</text>
<text x="156" y="217.9">AE10</text>
<text x="157.2" y="220.5">AE9</text>
<text x="163.3" y="219.2">XOTGDP</text>
<text x="163.3" y="221.8">XOTGDM</text>
<text x="263.1" y="216.7">XEINT13/GPN13</text>
<text x="263.1" y="219.2">XEINT14/GPN14</text>
<text x="263.1" y="221.8">XEINT15/GPN15</text>
<text x="280.9" y="217.9">W13</text>
<text x="280.9" y="220.5">AD20</text>
<text x="157" y="223">AD7</text>
<text x="157" y="225.6">AD8</text>
<text x="163.3" y="224.3">XOTGTI</text>
<text x="163.3" y="226.9">XOTGTO</text>
<text x="442" y="224.8" transform="rotate(-90 442 224.8)">2</text>
<text x="155.8" y="233.2">AD10</text>
<text x="157" y="230.6">AD9</text>
<text x="157.1" y="228.1">AC8</text>
<text x="163.3" y="229.4">XREXT</text>
<text x="163.3" y="231.9">XVBUS</text>
<text x="442" y="233.6" transform="rotate(-90 442 233.6)">1</text>
<text x="156" y="235.7">AE11</text>
<text x="163.3" y="234.5">XOTID</text>
<text x="163.3" y="237">XOTGDRV_VBUS</text>
<text x="181.1" y="253.2" transform="rotate(-90 181.1 253.2)">XMMCLK0/GPG0</text>
<text x="183.7" y="253.2" transform="rotate(-90 183.7 253.2)">XMMCCMD0/GPG1</text>
<text x="186.2" y="253.2" transform="rotate(-90 186.2 253.2)">XMMCDATA0_0/GPG2</text>
<text x="188.8" y="253.2" transform="rotate(-90 188.8 253.2)">XMMCDATA0_1/GPG3</text>
<text x="191.3" y="253.2" transform="rotate(-90 191.3 253.2)">XMMCDATA0_2/GPG4</text>
<text x="193.8" y="253.2" transform="rotate(-90 193.8 253.2)">XMMCDATA0_3/GPG5</text>
<text x="198.9" y="253.2" transform="rotate(-90 198.9 253.2)">XMMCCDN0/MMCCDN1/GPG6</text>
<text x="201.5" y="253.2" transform="rotate(-90 201.5 253.2)">XMMCLK1/KPCOL0/GPH0</text>
<text x="204" y="253.2" transform="rotate(-90 204 253.2)">XMMCCMD1/KPCOL1/GPH1</text>
<text x="206.5" y="253.2" transform="rotate(-90 206.5 253.2)">XMMCDATA1_O/KPCOL2/GPH2</text>
<text x="209.1" y="253.2" transform="rotate(-90 209.1 253.2)">XMMCDATA1_1/KPCOL3/GPH3</text>
<text x="211.6" y="253.2" transform="rotate(-90 211.6 253.2)">XMMCDATA1_2/KPCOL4/GPH4</text>
<text x="214.2" y="253.2" transform="rotate(-90 214.2 253.2)">XMMCDATA1_3/KPCOL5/GPH5</text>
<text x="216.7" y="253.2" transform="rotate(-90 216.7 253.2)">XMMCDATA1_4MMCDATA2_0/KPCOL6/I2SMULTI_B</text>
<text x="219.2" y="253.2" transform="rotate(-90 219.2 253.2)">XMMCDATA1_5/MMCDATA2_1/KPCOL7/I2SMULTI_</text>
<text x="221.8" y="253.2" transform="rotate(-90 221.8 253.2)">XMMCDATA1_6/MMCDATA2_2/I2SMULTI_LRCLK/A</text>
<text x="224.3" y="253.2" transform="rotate(-90 224.3 253.2)">XMMCDATA1_7/MMCDATA2_3/I2SMULTI_DI/GPH9</text>
<text x="229.4" y="253.2" transform="rotate(-90 229.4 253.2)">XPCMDCLK0/I2SCLK/BITCLK/GPD0</text>
<text x="230.6" y="257.9" transform="rotate(-90 230.6 257.9)">B5</text>
<text x="231.9" y="253.2" transform="rotate(-90 231.9 253.2)">XPCMEXTCLK0/I2SCDCLK/RESETN/GPD1</text>
<text x="234.5" y="253.2" transform="rotate(-90 234.5 253.2)">XPCMFSYNC0/I2SLRCK/SYNC/GPD2</text>
<text x="235.7" y="257.9" transform="rotate(-90 235.7 257.9)">B4</text>
<text x="237" y="253.2" transform="rotate(-90 237 253.2)">XPCMSIN0/I2SDI/SDI/GPD3</text>
<text x="239.6" y="253.2" transform="rotate(-90 239.6 253.2)">XPCMSOUT0/I2SDO/SD0/GPD4</text>
<text x="242.1" y="253.2" transform="rotate(-90 242.1 253.2)">XPCMDCLK1/I2SCLK/BITCLK/GPE0</text>
<text x="243.3" y="257.9" transform="rotate(-90 243.3 257.9)">B3</text>
<text x="244.6" y="253.2" transform="rotate(-90 244.6 253.2)">XPCMEXTCLK1/I2SCDCLK/RESETN/GPE1</text>
<text x="247.2" y="253.2" transform="rotate(-90 247.2 253.2)">XPCMFSYNC1/I2SLRCK/SYNC/GPE2</text>
<text x="248.4" y="257.9" transform="rotate(-90 248.4 257.9)">B2</text>
<text x="249.7" y="253.2" transform="rotate(-90 249.7 253.2)">XPCSIN1/I2SDI/SDI/GPE3</text>
<text x="252.3" y="253.2" transform="rotate(-90 252.3 253.2)">XPCMSOUT1/I2SDO/SDO/GPE4</text>
<text x="279.4" y="256.6">S3C6410</text>
<text x="179.8" y="259.3" transform="rotate(-90 179.8 259.3)">A18</text>
<text x="182.4" y="259.3" transform="rotate(-90 182.4 259.3)">G13</text>
<text x="184.9" y="259.1" transform="rotate(-90 184.9 259.1)">B18</text>
<text x="187.5" y="259.3" transform="rotate(-90 187.5 259.3)">H13</text>
<text x="190" y="259.2" transform="rotate(-90 190 259.2)">C18</text>
<text x="192.5" y="259.3" transform="rotate(-90 192.5 259.3)">G12</text>
<text x="197.6" y="259.3" transform="rotate(-90 197.6 259.3)">A17</text>
<text x="200.2" y="258.8" transform="rotate(-90 200.2 258.8)">J11</text>
<text x="202.7" y="259.3" transform="rotate(-90 202.7 259.3)">A16</text>
<text x="205.2" y="259.3" transform="rotate(-90 205.2 259.3)">H11</text>
<text x="207.8" y="259.2" transform="rotate(-90 207.8 259.2)">C17</text>
<text x="210.3" y="259.1" transform="rotate(-90 210.3 259.1)">B16</text>
<text x="212.9" y="259.3" transform="rotate(-90 212.9 259.3)">H10</text>
<text x="215.4" y="259.3" transform="rotate(-90 215.4 259.3)">A15</text>
<text x="217.9" y="259.3" transform="rotate(-90 217.9 259.3)">G11</text>
<text x="220.5" y="259.2" transform="rotate(-90 220.5 259.2)">C16</text>
<text x="223" y="258.2" transform="rotate(-90 223 258.2)">H9</text>
<text x="228.1" y="258.2" transform="rotate(-90 228.1 258.2)">D7</text>
<text x="233.2" y="258.2" transform="rotate(-90 233.2 258.2)">D6</text>
<text x="238.3" y="258.2" transform="rotate(-90 238.3 258.2)">A3</text>
<text x="240.8" y="258" transform="rotate(-90 240.8 258)">C5</text>
<text x="245.9" y="258" transform="rotate(-90 245.9 258)">C4</text>
<text x="251" y="258" transform="rotate(-90 251 258)">C3</text>
<text x="441.7" y="272.8" transform="rotate(-90 441.7 272.8)">2</text>
<text x="438.5" y="278.6" transform="rotate(-90 438.5 278.6)">4</text>
<text x="442" y="281.9" transform="rotate(-90 442 281.9)">1</text>
<text x="446.6" y="278.4" transform="rotate(-90 446.6 278.4)">3</text>
<text x="407.4" y="384.3">COMPANY:</text>
<text x="407.5" y="396.2">TITLE:</text>
<text x="406.8" y="406.8">HOME:</text>
</g>
<g font-size="2" fill="#00f">
<text x="239.3" y="68.2">R8</text>
<text x="254" y="68.2">100k</text>
<text x="259.6" y="75.8">R6</text>
<text x="274.3" y="75.8">10K</text>
<text x="257" y="98.7">R7</text>
<text x="271.8" y="98.7">0</text>
<text x="321.7" y="100.4">C10</text>
<text x="330.9" y="100.9">25pf</text>
<text x="354.2" y="107.4">10k</text>
<text x="259.6" y="113.9">R2</text>
<text x="259.6" y="108.8">R3</text>
<text x="274.3" y="113.9">0</text>
<text x="274.3" y="108.8">0</text>
<text x="353.7" y="115.1">R5</text>
<text x="427.7" y="115.4">25pf</text>
<text x="411.4" y="122.4">1M</text>
<text x="427.6" y="123.8">C1</text>
<text x="438.3" y="125.7" transform="rotate(-90 438.3 125.7)">12Mhz</text>
<text x="445.9" y="125.7" transform="rotate(-90 445.9 125.7)">X1</text>
<text x="318" y="129.1">R4</text>
<text x="332.7" y="129.1">4.7k</text>
<text x="411.9" y="130.6">R9</text>
<text x="427.7" y="128.1">25pf</text>
<text x="427.6" y="136.5">C2</text>
<text x="290.1" y="144.4">R1</text>
<text x="304.8" y="144.4">100k</text>
<text x="427.7" y="166.2">25pf</text>
<text x="411.4" y="173.2">1M</text>
<text x="427.6" y="174.6">C3</text>
<text x="438.3" y="179.1" transform="rotate(-90 438.3 179.1)">27Mhz</text>
<text x="445.9" y="179.1" transform="rotate(-90 445.9 179.1)">X2</text>
<text x="410.9" y="181.4">R10</text>
<text x="427.7" y="184">25pf</text>
<text x="427.6" y="192.4">C4</text>
<text x="427.7" y="214.5">25pf</text>
<text x="411.4" y="224">1M</text>
<text x="427.6" y="222.9">C5</text>
<text x="113.9" y="233.4">R81</text>
<text x="410.9" y="232.2">R11</text>
<text x="438.3" y="229.9" transform="rotate(-90 438.3 229.9)">48Mhz</text>
<text x="445.9" y="229.9" transform="rotate(-90 445.9 229.9)">X3</text>
<text x="113.8" y="237.4">44.2R</text>
<text x="427.7" y="234.8">25pf</text>
<text x="427.6" y="243.2">C6</text>
<text x="340.5" y="246.9">2k</text>
<text x="348.1" y="246.9">2k</text>
<text x="340" y="254.8">R13</text>
<text x="347.6" y="254.8">R14</text>
<text x="412.2" y="269.2">5M</text>
<text x="427.6" y="265.5">C52</text>
<text x="427.4" y="273.7">13pf</text>
<text x="437.1" y="274.4">X5</text>
<text x="444.5" y="275.4">32.768KHz</text>
<text x="412" y="279.4">R12</text>
<text x="427.7" y="278.4">C18</text>
<text x="428" y="287">13pf</text>
</g>
</svg>
